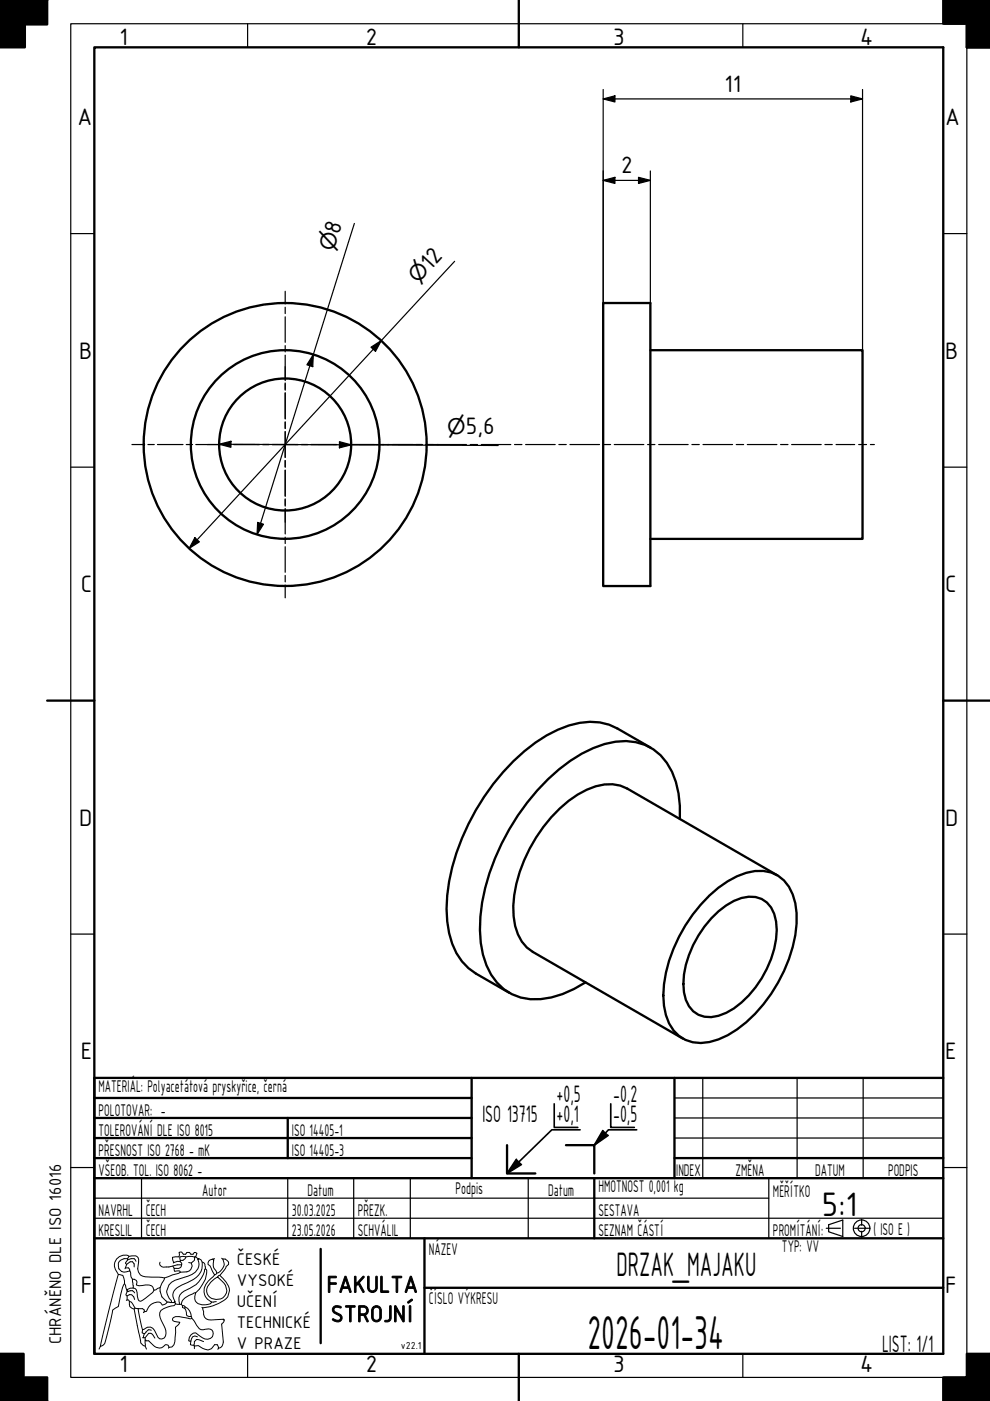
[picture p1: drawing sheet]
<svg xmlns="http://www.w3.org/2000/svg" width="210mm" height="297mm" viewBox="0 0 210 297" stroke-linecap="round" stroke-linejoin="round" font-family="sans-serif">
<!-- layer: Viditelna silna -->
<g fill="none" stroke="#000" stroke-width=".49">
<path d="M0 0h10zM5.3 0v10h-5.3v-10v5.2h10v-5.2M205 5v5h5h-5v-10h5h-10v5h10M127.9 64.2h10v60.1h-10zM137.9 74.2h45v40.1h-45M138 158.5l-7.1-4.1a12.3 12.3 0 0 0-10.3-.6 32.5 32.5 0 0 0-13.9 9.9 48.6 48.6 0 0 0-11.9 26.2 19.5 19.5 0 0 0 3.1 13.9l1.4 1.5 1.6 1.1 7.1 4.1M144.1 173.6a19.8 19.8 0 0 0-2.7-11.9 10.7 10.7 0 0 0-10.9-4.4 27.1 27.1 0 0 0-14.3 7.9 48.5 48.5 0 0 0-14.3 29.1 21.2 21.2 0 0 0 2.2 12.3 10.6 10.6 0 0 0 10.5 5.2 21.1 21.1 0 0 0 9.5-3.5M150.4 189.9a18.4 18.4 0 0 1 9.7-5.2 7.2 7.2 0 0 1 8 4.9 20.3 20.3 0 0 1-.8 13.7 30.7 30.7 0 0 1-13 16.2 10.4 10.4 0 0 1-9 1 8.5 8.5 0 0 1-4.5-7.3 27.1 27.1 0 0 1 4.5-17l1.6-2.3zM150.8 194.7a13.4 13.4 0 0 1 8-4.6 5.4 5.4 0 0 1 5.7 5.3 19.5 19.5 0 0 1-4.3 13.9 14.3 14.3 0 0 1-9.4 6.3 5.4 5.4 0 0 1-5.8-5.2 19.5 19.5 0 0 1 4.4-14zM164.8 185.6l-31.8-18.4a9 9 0 0 0-8.6 .2 29.2 29.2 0 0 0-13.3 15 23.3 23.3 0 0 0-1.9 13.9 8.3 8.3 0 0 0 3.8 5.5l31.8 18.4M20 237h80M20 232.8h80"/>
<path d="M61 237v8.5M100 228.5v21.3M20 245.5h80M20 241.3h80M107.5 242.8v6h6M120 242.8h6v6M143 245.5h57M0 292h10v5h-10zM0 287h5v10h-5M210 287h-5v5h-5v5h10"/>
<circle cx="60.5" cy="94.2" r="14"/>
<circle cx="60.5" cy="94.2" r="20"/>
<circle cx="60.5" cy="94.2" r="30"/>
</g>
<g fill="#000">
<path d="M0 -.1h5.3v10.1h-5.3z" fill-rule="evenodd"/>
<path d="M0 -.1h10v5.3h-10z" fill-rule="evenodd"/>
<path d="M200 0h10v10h-5v-5h-5z" fill-rule="evenodd"/>
<path d="M0 287h5v10h-5z" fill-rule="evenodd"/>
<path d="M0 292h10v5h-10z" fill-rule="evenodd"/>
<path d="M200 292h5v-5h5v10h-10z" fill-rule="evenodd"/>
</g>
<!-- layer: Viditelna tenka -->
<path d="M109.5 245.8l1.1 1.1-3.1 1.9zM127.8 239.7l1.1 1-2.9 2.1z" fill="#000"/>
<g fill="none" stroke="#000" stroke-width=".25">
<path d="M15 5h190v287h-190zM52.5 5v5M157.5 5v5M15 49.5h5M200 49.5h5M15 99h5M200 99h5M15 198h5M200 198h5M127.8 239.7l1.1 1M149 228.5v21.3M169 228.5v21.3"/>
<path d="M183 228.5v21.3M15 247.5h5M20 254h143M87 249.8v12.7M109.5 245.8l1.1 1.1M200 247.5h5M52.5 287v5M157.5 287v5"/>
</g>
<!-- layer: Ramecek -->
<path d="M20 10h180v277h-180zM110 0v10M10 148.5h10M200 148.5h10M110 287v10" fill="none" stroke="#000" stroke-width=".49"/>
<!-- layer: LEV CVUT -->
<g fill="none" stroke="#000" stroke-width=".21">
<path d="M25.1 270.2l-2 7.7-1.8 7.6a1.38 1.38 0 0 0 1.1-1.3l1.5-6.4 1.2-.8 .2-1.1a7.8 7.8 0 0 1 1.1-3.7M26.4 272.2l.5 1.3M26.6 268.8l-.1 .2M26.9 268.1l.7-.6h.5l.3 .5v.6M27 273.7l.1 .1M27 273.7v.1h.1M27 273.8l-.3 .7 .1 .2 .2 .1 .4-.3h.5l.5 .5 .1 .5M27 274.8v.8l-.2 .1M27 275.6h.3l.1 .3 .5 .2 .7 1.3 .7 .1M27.1 267.1l.7-.2h.6l.4 .5M27.1 267.1v-.2a1.5 1.5 0 0 0-2 1.6 1.5 1.5 0 0 0 2.4 1l-.3-.7h-.6M27.1 267.1l-.5 .7 .3 .3-.3 .7"/>
<path d="M27.1 273.8l1-.1 .4 .4M27.3 266.4l-.2 .5M27.4 275.9a1.19 1.19 0 0 0 1 1.7l.2-.2M27.5 269.5l.3 1.3 .3 .4M28.1 271.2h.3l.5 .3 .2 .3-.2 .6 .6 .2a4.9 4.9 0 0 1 2.6 0l.5 1 1.3-.6M28.1 271.2l.2 1.9h-.7l-.7 .4 .1 .2M28.3 273.1l.6 .4 .4 2.1a.52 .52 0 0 0 .9 .1l2.1-1.6 .3-.5M28.4 277.6l1.4 6.6a1.15 1.15 0 0 0 1 1.2l.3 .6M29.3 277.5h.9l.4 .3v.3M30.6 278.1l-.2 .2M33.9 273a2.75 2.75 0 0 0 1.4 2.9l.1 .2M33.9 267.6l-.1 .3a.79 .79 0 0 0 .8 .8 7 7 0 0 0 3-.5h.9"/>
<path d="M34.9 271l-1 2M35.4 276.1l-.4 .4-.6 .2-.3-.5a2.43 2.43 0 0 0-3 1.8l-.5 .1M36.4 276.2h.5M36.6 268.4l.3 .5M36.8 267.7l.9-.3 .5 .1 .3 .3v.4M36.8 267.7l-.1 .1M36.9 276.2h.3v.2l.8 .1M37.1 276v.1M37.2 276.4l-.3 .4a5.8 5.8 0 0 0-2.8 1 2.01 2.01 0 0 0 .1 2.2 4.3 4.3 0 0 1 .9 3.2l-.3 .5-.5 .2-.5-.1-.3-.3a3.3 3.3 0 0 0-1.6-2.1h-.6l-1.1 .5-.9-4.4M38 276.5h.4M38.2 267.2l-.1-.7 .7-.1 2.5 .1-.1 .7-.6 .6M38.2 269.7l-3.3 1.3-4.1-.3a1.62 1.62 0 0 1-1.6-1.7l.2-1.4-.1-1a1.61 1.61 0 0 0-2-.2l-.1-.1a2.16 2.16 0 0 0-2.3 .5 2.16 2.16 0 0 0-.4 2.3l.6 1.1 .9 .2 .4 1.2v.6"/>
<path d="M38.2 267.2v.3M38.4 276.5l.3 .3M38.5 268.2l-.2 .5-.4 .2h-1l.1 .7 1-.2 .2 .3M38.7 276.8l.4 .1a2.62 2.62 0 0 1 1.5 2.2l-1-.1-.1-.3a1.3 1.3 0 0 0-.8-1.5zM39.3 277.1l-.1 .3M39.4 266.5l-.1 .4-.5 .3h-.6M40 267.7l.6 .1a1.29 1.29 0 0 1-1 1.9h-1.4M40.6 279.1l.1 .4 .3 .3a5.3 5.3 0 0 0 1.6 2.1h.6a1.52 1.52 0 0 1 1.9 .4 1.34 1.34 0 0 1-.6 1.5 1.34 1.34 0 0 1-1.6-.2l-1.4-1a1.55 1.55 0 0 0-1.5 1.7l.5 .1 .3-1 .5-.2 .6 .2M40.7 279.5l-.5 .1a4.9 4.9 0 0 0-3.4-.2l-.2 .3v.3l1.5 .4-.3 .5-.6 .5-.1 2.2a2.38 2.38 0 0 1-.6 2l-.7 .1a.56 .56 0 0 0-.7-.6 1.66 1.66 0 0 1-2.8-.1l-.8-.7h-.7v-.7h-.6M41.3 266.5h.2M41.5 274.1l-.6 .2a3.2 3.2 0 0 0-2.5 2.2M41.5 266.5l.3-.8-.3-.1-.3-.1-.3 .4h-.4l-.3-.4h-.6l-.2 .4h-.5l-.4-.4h-.3h-.2v1l-1.4 .1 .2 1.1"/>
<path d="M41.5 274.1a1.62 1.62 0 0 0 1.3 2.5h.8a1.11 1.11 0 0 0 1.2-.5M41.5 266.5l.5 .4M42 267a2.32 2.32 0 0 1-1.3 3.2l-3.6 1.2a2.52 2.52 0 0 0-.8 4.4l.1 .4-1-.1M42.1 266.9h-.1v.1M42.1 266.9l.5 .2 .3 .5 .4 .2 .2 1.2M42.1 266.9l-.1 .1M42.8 277.2l.2 .1M42.9 267.6a3.5 3.5 0 0 1-1.9 3.7l-1.2 .6a4.3 4.3 0 0 0-3 2.1 2.11 2.11 0 0 0 .3 2l-.2 .2M43 277.3l.2 .7a1.43 1.43 0 0 0 1.6 1.9l2.6-.2 .1 .2-.1-.2M43.5 269a.73 .73 0 0 1 .3 .9 7.5 7.5 0 0 1-2.3 4.2M43.5 269l-.1 .2a5.2 5.2 0 0 1-3.1 3.9 2.68 2.68 0 0 0-2.3 2.8v.6M44.2 267.4l.9-.5 .2 .3a2.16 2.16 0 0 0 .6 2.4l.1 .3-.5 .4-.9-1.9-.5-.3z"/>
<path d="M45.3 266.9v.1M45.5 266.9h-.4M45.5 270.3l-.3 .4a3.4 3.4 0 0 0-1.6 4.2l.4 .5 .8 .7M45.9 276l-1.1 .1M46.6 270.4a5.3 5.3 0 0 1 2.1 3.3 3.1 3.1 0 0 1-2.3 2.7 9.3 9.3 0 0 1-3.4 .9M47 266.8l.3 .1M47.3 266.9h.4l.3 .2a.75 .75 0 0 1 .2 1.2l-.3 .2-.3 .8-1.5 1.5a3.9 3.9 0 0 0-2.3 3 2.15 2.15 0 0 0 3.4 1.4 2.15 2.15 0 0 0-.2-3.6l-.9-.8M47.3 266.9a2.09 2.09 0 0 1-1.3 3M47.5 279.9l-.1 .5-.4 .3 .4 3.8a1.22 1.22 0 0 1-1.1 1.3l-.2-.7h-.6l-.7 .8-.7 .3-1.1-.3-.9-.6-.9 .1M21.3 285.5l-.3 .5M30.2 281.9l-.1 .7 .5 .2 .8-.9 .7 .1M30.6 282.8l-.2 .8"/>
<path d="M30.8 283.6l.7-.9h.5l.8 1M30.8 284.1l.2 .2M30.8 284.3v1.1M35.8 285.7l-.1 .1M40.5 284.4l-.1 .7 .7 .1M41.1 285.2l.1 .2M41.2 285.4v.5M43.2 284.5l-1.5-.5-.5 .5-.1 .7M46.3 285.8l-.2 .2"/>
</g>
<!-- layer: Osa -->
<g fill="none" stroke="#000" stroke-width=".25">
<path d="M60.5 61.8v2.7M60.5 65.1v1.4M60.5 67.2v5.4M60.5 73.3v1.3M60.5 75.3v5.4M28 94.3h2.7M31.4 94.3h1.3M33.4 94.3h5.4M39.5 94.3h1.3M41.5 94.3h5.4M47.4 94.3h1.6M49.5 94.3h5.6"/>
<path d="M55.7 94.3h1.4M57.7 94.3h5.5M60.5 81.2v1.5M60.5 83.3v5.5M60.5 89.4v1.5M60.5 91.5v5.5M60.5 97.6v1.5M60.5 99.7v5.6M63.8 94.3h1.5M65.9 94.3h5.6M72 94.3h1.5M74 94.3h15.6"/>
<path d="M90.3 94.3h8.6M99.7 94.3h1.6M102 94.3h6.3M109.1 94.3h1.6M111.4 94.3h6.3M118.5 94.3h1.6M120.8 94.3h6.3M127.9 94.3h1.6M130.2 94.3h6.3M137.3 94.3h1.6M139.7 94.3h6.2M146.7 94.3h1.6"/>
<path d="M149.1 94.3h6.2M156.1 94.3h1.6M158.4 94.3h6.3M165.5 94.3h1.6M167.8 94.3h6.3M174.9 94.3h1.6M177.3 94.3h3.9M182.1 94.3h1.6M184.5 94.3h.9M60.5 105.8v1.5M60.5 107.8v5.4M60.5 113.9v1.3"/>
<path d="M60.5 115.9v5.4M60.5 122v1.4M60.5 124v2.7M182.7 258.5v1.3M175.2 260.4h3M181.2 260.4h3M182.7 261.1v1.2"/>
</g>
<!-- layer: Viditelna silna -->
<g fill="none" stroke="#000" stroke-width=".25">
<path d="M143 237h57M143 232.8h57M143 241.3h57M178.7 258.7v3.5l-3-1v-1.5"/>
<circle cx="182.7" cy="260.4" r="1.75"/>
<circle cx="182.7" cy="260.4" r=".75"/>
</g>
<path d="M20 258.3h180M30 249.8v12.7M61 249.8v12.7M75 249.8v12.7M112 249.8v12.7M163 249.8v12.7M178.7 258.7l-3 1" fill="none" stroke="#000" stroke-width=".25"/>
<!-- layer: LEV CVUT -->
<path d="M68 264.8v20" fill="none" stroke="#000" stroke-width=".49"/>
<path d="M117.5 234v5h5M123 239.5h-6l-9.5 9.3M127.8 239.7l-1.8 3.1M129.5 234v5h5M135 239.5h-6l-3 3.3 2.9-2.1M109.5 245.8l-2 3 3.1-1.9" fill="none" stroke="#000" stroke-width=".35"/>
<path d="M143 228.5v21.3M200 228.5h-180v58.5M20 249.8h180M126 249.8v12.7M20 262.5h180M90 273h110M90 262.5v24.5" fill="none" stroke="#000" stroke-width=".49"/>
<g fill="none" stroke="#000" stroke-width=".25">
<path d="M127.9 19v45.2M182.9 19v55.2M127.9 38.2l2.5-.6v1.3zM127.9 21l2.5-.7v1.3zM127.9 38.2h10M127.9 21h55M135.4 37.6l2.5 .6-2.5 .7zM137.9 36.2v28M180.4 20.3l2.5 .7-2.5 .6zM75.1 47.4l-20.6 65.9M96.4 55.4l-56.3 60.9M66.4 75.2l-.1 2.5-1.2-.4z"/>
<path d="M78.7 73.6l2.1-1.4-1.2 2.3zM46.5 94.2l2.5-.6v1.2zM46.5 94.2l59.1 .3M72 93.6l2.5 .7-2.5 .7zM41.3 114l1 .9-2.2 1.4zM54.6 110.8l1.3 .3-1.4 2.2z"/>
</g>
<path d="M127.9 38.2l2.5-.6v1.3zM127.9 21l2.5-.7v1.3zM135.4 37.6l2.5 .6-2.5 .7zM180.4 20.3l2.5 .7-2.5 .6zM66.4 75.2l-.1 2.5-1.2-.4zM78.7 73.6l2.1-1.4-1.2 2.3zM46.5 94.2l2.5-.6v1.2zM72 93.6l2.5 .7-2.5 .7zM41.3 114l1 .9-2.2 1.4zM54.6 110.8l1.3 .3-1.4 2.2z" fill="#000"/>
<text font-size="10.9" x="124.5" y="286">2026-01-34</text>
<g font-size="7.7">
<text x="174.3" y="257.8">5:1</text>
<text x="130.7" y="270.5">DRZAK_MAJAKU</text>
</g>
<g font-size="5.4">
<text x="25.4" y="9.6">1</text>
<text x="77.5" y="9.6">2</text>
<text x="130" y="9.6">3</text>
<text x="182.4" y="9.6">4</text>
<text x="153.6" y="19.4">11</text>
<text x="16.4" y="26.5">A</text>
<text x="200.4" y="26.5">A</text>
<text x="131.7" y="36.7">2</text>
<text x="71.9" y="49.7" transform="rotate(-73 71.9 49.7)">8</text>
<text x="91.2" y="57.4" transform="rotate(-47 91.2 57.4)">12</text>
<text x="16.8" y="76">B</text>
<text x="200.4" y="76">B</text>
<text x="98.8" y="92">5,6</text>
<text x="17.1" y="125.5">C</text>
<text x="200.4" y="125.5">C</text>
<text x="16.8" y="175">D</text>
<text x="200.4" y="175">D</text>
<text x="17.1" y="224.5">E</text>
<text x="200.4" y="224.5">E</text>
<text x="118" y="233.6">+0,5</text>
<text x="130" y="233.6">-0,2</text>
<text x="102.3" y="237.8">ISO 13715</text>
<text x="118" y="237.8">+0,1</text>
<text x="130" y="237.8">-0,5</text>
<text x="17.1" y="274">F</text>
<text x="69.3" y="274">FAKULTA</text>
<text x="200.4" y="274">F</text>
<text x="70.1" y="280.3">STROJNÍ</text>
<text x="187" y="286.5">LIST: 1/1</text>
<text x="25.4" y="290.9">1</text>
<text x="77.5" y="290.9">2</text>
<text x="130" y="290.9">3</text>
<text x="182.4" y="290.9">4</text>
</g>
<g font-size="4.6">
<text x="70.7" y="53.5" transform="rotate(-73 70.7 53.5)">⌀</text>
<text x="88.6" y="60.3" transform="rotate(-47 88.6 60.3)">⌀</text>
<text x="94.8" y="92">⌀</text>
</g>
<g font-size="3.9">
<text x="20.9" y="231.5">MATERIÁL: Polyacetátová pryskyřice, černá</text>
<text x="20.9" y="236.5">POLOTOVAR: -</text>
<text x="20.9" y="245">PŘESNOST ISO 2768 - mK</text>
<text x="20.9" y="240.8">TOLEROVÁNÍ DLE ISO 8015</text>
<text x="61.9" y="245">ISO 14405-3</text>
<text x="61.9" y="240.8">ISO 14405-1</text>
<text x="20.9" y="249.3">VŠEOB. TOL. ISO 8062 -</text>
<text x="143.4" y="249.3">I</text>
<text x="143.8" y="249.3">NDEX</text>
<text x="155.9" y="249.3">ZMĚNA</text>
<text x="172.8" y="249.3">DATUM</text>
<text x="188.3" y="249.3">PODPIS</text>
<text x="20.9" y="257.8">NAVRHL</text>
<text x="30.9" y="257.8">ČECH</text>
<text x="42.9" y="253.5">Autor</text>
<text x="61.9" y="257.8">30.03.2025</text>
<text x="65.2" y="253.5">Datum</text>
<text x="75.9" y="257.8">PŘEZK.</text>
<text x="96.6" y="253.2">Podpis</text>
<text x="116.2" y="253.5">Datum</text>
<text x="126.9" y="252.8">HMOTNOST 0,001 kg</text>
<text x="126.9" y="257.8">SESTAVA</text>
<text x="163.9" y="253.8">MĚŘÍTKO</text>
<text x="20.9" y="262">KRESLIL</text>
<text x="30.9" y="262">ČECH</text>
<text x="61.9" y="262">23.05.2026</text>
<text x="75.9" y="262">SCHVÁLIL</text>
<text x="126.9" y="262">SEZNAM ČÁSTÍ</text>
<text x="163.9" y="262">PROMÍTÁNÍ:</text>
<text x="185.2" y="261.8">( ISO E )</text>
<text x="50.2" y="268.2">ČESKÉ</text>
<text x="90.9" y="266">NÁZEV</text>
<text x="165.8" y="265.5">TYP: VV</text>
<text x="50.2" y="272.7">VYSOKÉ</text>
<text x="50.2" y="277.1">UČENÍ</text>
<text x="50.2" y="281.6">TECHNICKÉ</text>
<text x="90.9" y="276.5">ČÍSLO VÝKRESU</text>
<text x="13" y="285" transform="rotate(-90 13 285)">CHRÁNĚNO DLE ISO 16016</text>
<text x="50.2" y="286">V PRAZE</text>
</g>
<text font-size="2.3" x="85" y="286">v22.1</text>
</svg>
